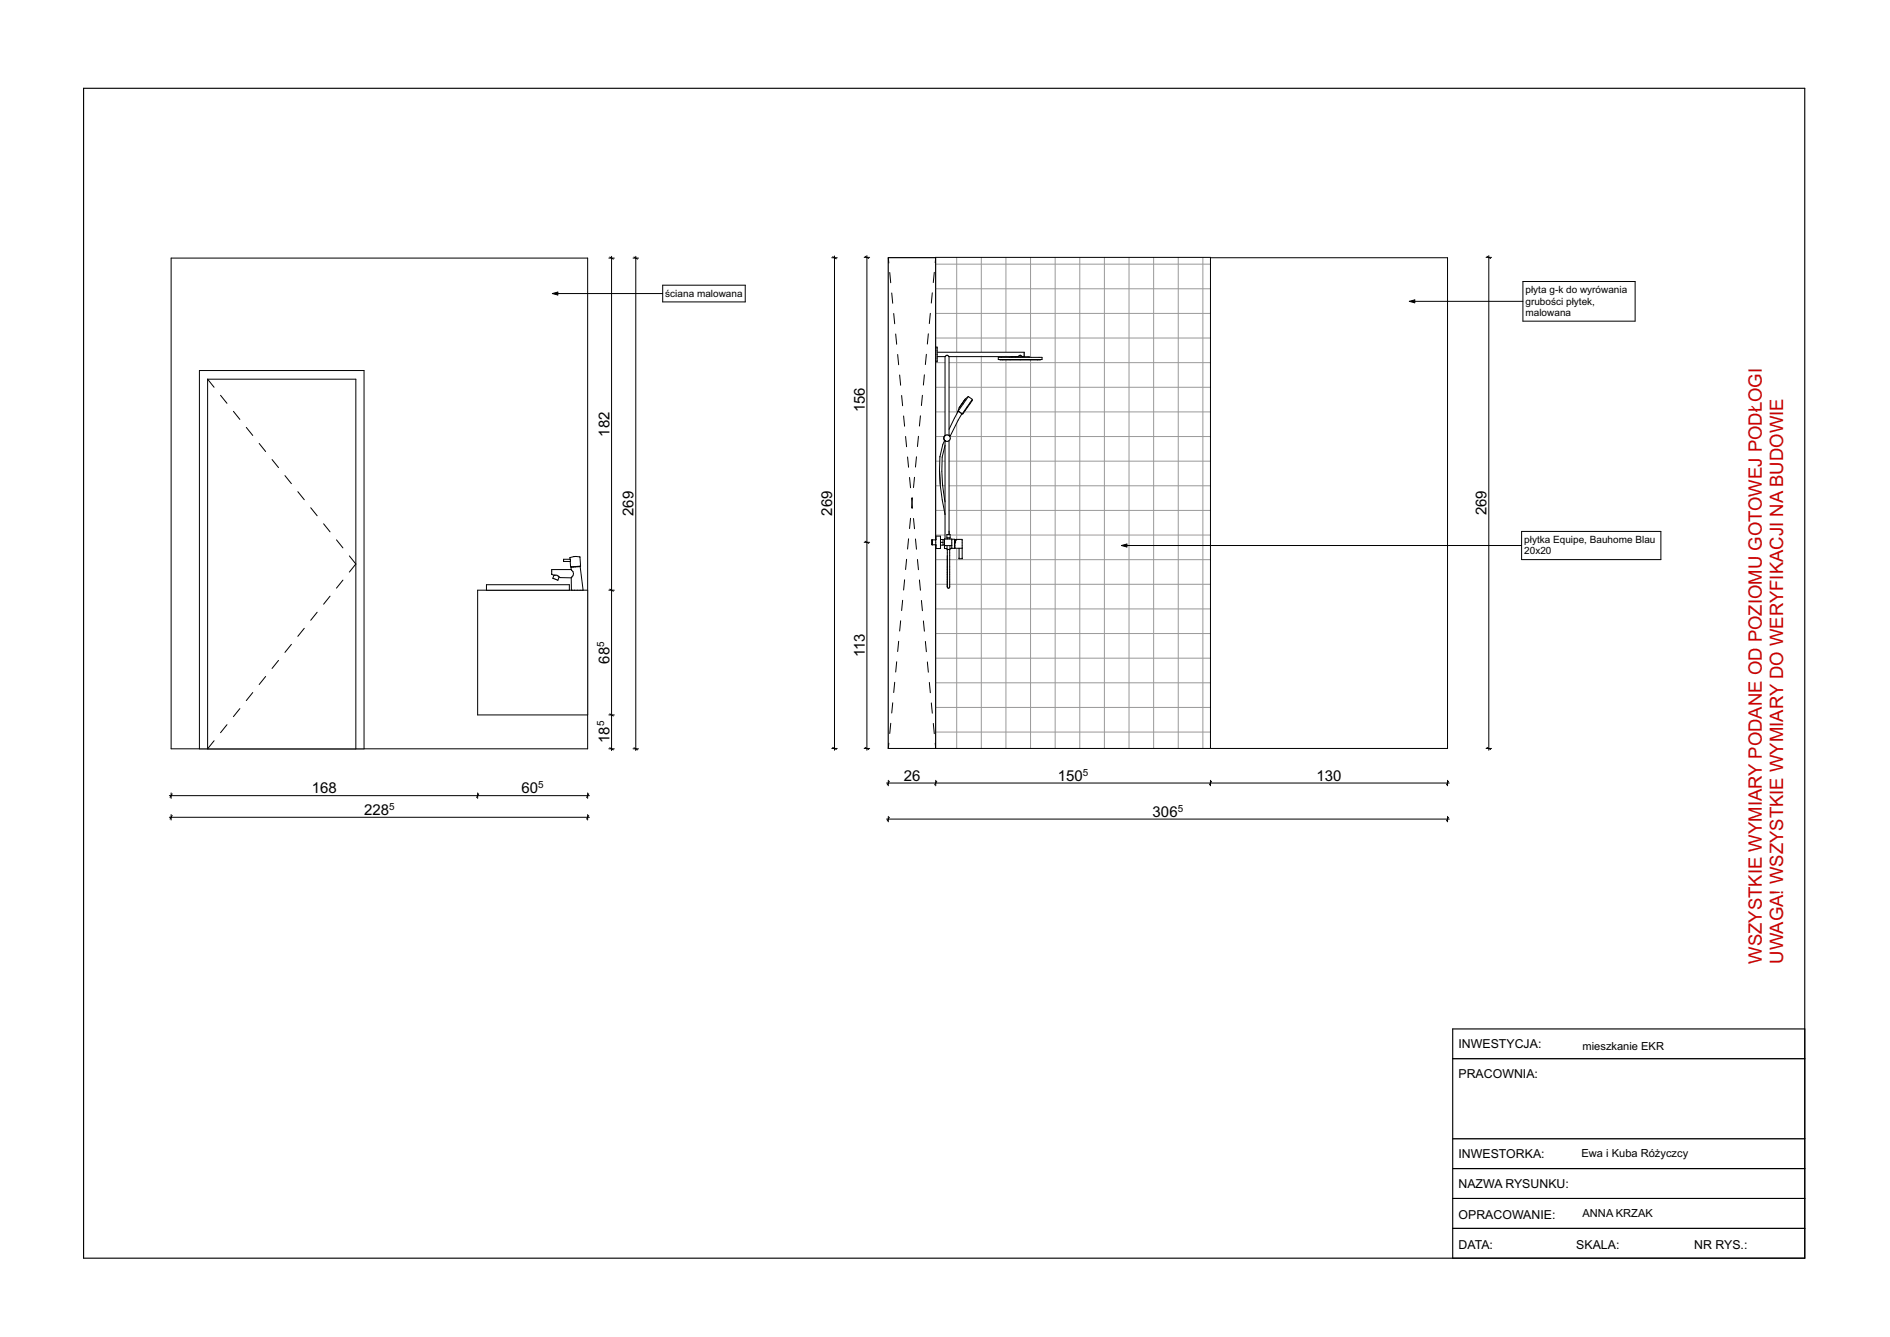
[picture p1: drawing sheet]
<svg xmlns="http://www.w3.org/2000/svg" width="420mm" height="297mm" viewBox="0 0 420 297" stroke-linecap="round" stroke-linejoin="round" font-family="sans-serif">
<path d="M322.8 272.9h78.3v6.6h-78.3z" fill="none" stroke="#000" stroke-width=".25"/>
<path d="M322.8 266.2h78.3v6.7h-78.3z" fill-rule="evenodd" fill="#fff"/>
<path d="M322.8 266.2h78.3v6.7h-78.3z" fill="none" stroke="#000" stroke-width=".25"/>
<path d="M322.8 259.6h78.3v6.6h-78.3z" fill-rule="evenodd" fill="#fff"/>
<path d="M322.8 259.6h78.3v6.6h-78.3z" fill="none" stroke="#000" stroke-width=".25"/>
<path d="M322.8 252.9h78.3v6.7h-78.3z" fill-rule="evenodd" fill="#fff"/>
<path d="M322.8 252.9h78.3v6.7h-78.3z" fill="none" stroke="#000" stroke-width=".25"/>
<path d="M322.8 228.6h78.3v6.6h-78.3z" fill-rule="evenodd" fill="#fff"/>
<path d="M322.8 228.6h78.3v6.6h-78.3z" fill="none" stroke="#000" stroke-width=".25"/>
<path d="M322.8 235.2h78.3v17.7h-78.3z" fill-rule="evenodd" fill="#fff"/>
<path d="M18.6 19.6h382.5v259.9h-382.5zM401.1 235.2h-78.3v17.7h78.3" fill="none" stroke="#000" stroke-width=".25"/>
<!-- layer: f_funkcja -->
<path d="M38 57.3h92.6v109h-92.6z" fill-rule="evenodd" fill="#fff"/>
<path d="M38 57.3h92.6v109h-92.6z" fill="none" stroke="#000" stroke-width=".22"/>
<path d="M44.3 82.3h36.6v84h-36.6z" fill-rule="evenodd" fill="#fff"/>
<path d="M44.3 82.3h36.6v84h-36.6z" fill="none" stroke="#000" stroke-width=".22"/>
<path d="M46.1 84.2h33v82.1h-33z" fill-rule="evenodd" fill="#fff"/>
<path d="M46.1 84.2h33v82.1h-33z" fill="none" stroke="#000" stroke-width=".22"/>
<path d="M197.4 57.3h124.3v109h-124.3z" fill-rule="evenodd" fill="#fff"/>
<path d="M197.4 57.3h124.3v109h-124.3z" fill="none" stroke="#000" stroke-width=".22"/>
<path d="M197.4 57.3h10.5v109h-10.5z" fill-rule="evenodd" fill="#fff"/>
<path d="M197.4 57.3h10.5v109h-10.5z" fill="none" stroke="#000" stroke-width=".22"/>
<path d="M106.1 131.1h24.5v27.7h-24.5z" fill-rule="evenodd" fill="#fff"/>
<path d="M106.1 131.1h24.5v27.7h-24.5z" fill="none" stroke="#000" stroke-width=".22"/>
<path d="M108.1 129.9h18.4v1.2h-18.4z" fill-rule="evenodd" fill="#fff"/>
<path d="M108.1 129.9h18.4v1.2h-18.4z" fill="none" stroke="#000" stroke-width=".22"/>
<g fill="#fff">
<path d="M122.6 127.4h1.9z"/>
<path d="M122.6 127.5l1.9 .4z"/>
<path d="M122.6 127.5l1.9-.1v.5z"/>
<path d="M122.6 127.6l.6 .2z"/>
<path d="M124.1 128l.4 .2z"/>
<path d="M122.6 126.5h4.3l.1 .1h-4.4z" fill-rule="evenodd"/>
<path d="M122.6 126.6h1.9v.4h-1.9z" fill-rule="evenodd"/>
<path d="M122.6 127h1.9v.4h-1.9z" fill-rule="evenodd"/>
<path d="M122.6 127.6l.7 .2z" fill-rule="evenodd"/>
<path d="M127.1 128.1l.1 3h-.2l-.1-2.7z" fill-rule="evenodd"/>
<path d="M127 126h.4l.2 5.1h-.4l-.1-3a.86 .86 0 0 0 0-1.4z" fill-rule="evenodd"/>
<path d="M127.4 126l.5-.1 .4 5.2h-.7z" fill-rule="evenodd"/>
<path d="M127.9 125.9h.5l.5 5.2h-.6z" fill-rule="evenodd"/>
<path d="M128.4 125.9h.4l.6 5.2h-.5z" fill-rule="evenodd"/>
<path d="M128.8 125.9h.1l.7 5.2h-.2z" fill-rule="evenodd"/>
<path d="M126.9 126h.1l.1 .7z" fill-rule="evenodd"/>
<path d="M124.5 126.6h2.5l.3 .4h-2.8z" fill-rule="evenodd"/>
<path d="M124.5 127h2.8l.1 .4h-2.9z" fill-rule="evenodd"/>
<path d="M122.6 127.6l1.9 .3v.3l-.7-.4z" fill-rule="evenodd"/>
<path d="M123.1 127.8l-.2 .7z" fill-rule="evenodd"/>
<path d="M123.2 127.8h.2l-.3 .8-.2-.1z" fill-rule="evenodd"/>
<path d="M124.5 128.2h2.6l-.2 .2-2.4-.1z" fill-rule="evenodd"/>
<path d="M124.5 127.9h2.8l-.2 .3h-2.6z" fill-rule="evenodd"/>
<path d="M127.1 125.9h.3z" fill-rule="evenodd"/>
<path d="M124.5 127.4h2.9l-.1 .5h-2.8z" fill-rule="evenodd"/>
<path d="M127.4 125.9h.5z" fill-rule="evenodd"/>
<path d="M127.9 125.8l.5 .1z" fill-rule="evenodd"/>
<path d="M128.4 125.8l.4 .1z" fill-rule="evenodd"/>
<path d="M128.7 125.8l.2 .1z" fill-rule="evenodd"/>
<path d="M126.7 123.9h.1l.1 2h-.1z" fill-rule="evenodd"/>
<path d="M126.8 123.9h.4l.2 2h-.5z" fill-rule="evenodd"/>
<path d="M127.2 123.9l.6-.1 .1 2-.5 .1z" fill-rule="evenodd"/>
<path d="M127.8 123.8h.5l.2 2h-.6z" fill-rule="evenodd"/>
<path d="M128.3 123.8h.4l.2 2h-.4z" fill-rule="evenodd"/>
<path d="M128.7 123.8h.2l.1 2h-.1z" fill-rule="evenodd"/>
<path d="M127 125.9h.1l-.2 .1z" fill-rule="evenodd"/>
<path d="M124 127.9l.2 .2-.3 .8-.2-.1z" fill-rule="evenodd"/>
<path d="M123.8 127.8l.2 .1-.3 .9-.3-.1z" fill-rule="evenodd"/>
<path d="M123.4 127.8h.4l-.4 .9-.3-.1z" fill-rule="evenodd"/>
<path d="M124.2 128.1l.3 .2z" fill-rule="evenodd"/>
<path d="M125.2 124.2l1.5 .1z" fill-rule="evenodd"/>
<path d="M126.7 123.9h.1z" fill-rule="evenodd"/>
<path d="M125.2 124.7h1.5z" fill-rule="evenodd"/>
<path d="M125.2 124.6h1.6z" fill-rule="evenodd"/>
<path d="M125.2 124.5h1.6v.1h-1.6z" fill-rule="evenodd"/>
<path d="M125.2 124.4h1.5l.1 .1h-1.6z" fill-rule="evenodd"/>
<path d="M125.2 124.3l1.5 .1z" fill-rule="evenodd"/>
<path d="M126.8 123.9l.4-.1z" fill-rule="evenodd"/>
<path d="M127.2 123.8h.6z" fill-rule="evenodd"/>
<path d="M127.8 123.8h.5z" fill-rule="evenodd"/>
<path d="M128.3 123.8h.4z" fill-rule="evenodd"/>
<path d="M128.7 123.7l.2 .1z" fill-rule="evenodd"/>
<path d="M124.2 128.1l-.2 .8z" fill-rule="evenodd"/>
<path d="M126.7 123.9l.1-.1z" fill-rule="evenodd"/>
<path d="M126.8 123.8h.4z" fill-rule="evenodd"/>
<path d="M127.2 123.8h.6z" fill-rule="evenodd"/>
<path d="M127.8 123.8h.5z" fill-rule="evenodd"/>
<path d="M128.3 123.7h.4z" fill-rule="evenodd"/>
<path d="M128.7 123.7h.2z" fill-rule="evenodd"/>
<path d="M126.7 123.8l.9-.2z" fill-rule="evenodd"/>
<path d="M126.8 123.8l.8-.2z" fill-rule="evenodd"/>
<path d="M127.2 123.8l.6-.2v.2z" fill-rule="evenodd"/>
<path d="M127.8 123.6l.5 .1-.5 .1z" fill-rule="evenodd"/>
<path d="M127.9 123.6l.8 .1z" fill-rule="evenodd"/>
<path d="M128 123.6l.8 .1z" fill-rule="evenodd"/>
</g>
<g fill="none" stroke="#000" stroke-width=".22">
<path d="M197.4 57.3l.1 1.1M207.9 57.2l-.1 1.2M197.7 60.5l.2 2.3M198.2 65.1l.2 2.3M198.6 69.6l.2 2.3M199 74.2l.3 2.3M199.5 78.7l.2 2.3M205.9 78.7l-.3 2.3M206.3 74.2l-.2 2.2M206.7 69.6l-.2 2.3M207.2 65l-.2 2.3M207.6 60.5l-.2 2.3"/>
<path d="M46.1 84.2l1.5 1.8M49 87.8l1.4 1.8M51.9 91.4l1.4 1.8M54.7 94.9l1.5 1.8M57.6 98.5l1.4 1.8M199.9 83.3l.2 2.3M200.4 87.9l.2 2.2M200.8 92.4l.2 2.3M201.2 97l.3 2.2M204.1 96.9l-.2 2.3M204.5 92.4l-.2 2.2M205 87.8l-.2 2.3"/>
<path d="M205.4 83.3l-.2 2.2M60.5 102.1l1.4 1.8M63.3 105.7l1.5 1.7M66.2 109.2l1.4 1.8M69 112.8l1.5 1.8M71.9 116.4l1.4 1.7M74.8 119.9l1.4 1.8M201.7 101.5l.2 2.3M201.9 119.7l-.2 2.3M202.1 106.1l.2 2.2M202.3 115.1l-.2 2.3M202.6 110.6l.2 2.3"/>
<path d="M202.8 110.6l-.2 2.3M203 115.2l.2 2.3M203.2 106l-.2 2.3M203.4 119.7l.3 2.3M203.7 101.5l-.3 2.3M67.6 139.6l-1.4 1.8M70.5 136l-1.5 1.8M73.3 132.4l-1.4 1.8M76.2 128.9l-1.4 1.7M77.6 123.5l1.5 1.8-1.5 1.8M123.1 127.8h.1a.93 .93 0 0 1 1 .4M123.1 127.8l-.3 .7 1.2 .4 .2-.7"/>
<path d="M124.2 128.2l2.7 .2M126.7 124.2v-.4l1.3-.2 .8 .1 .2 2.1-2.2 .1-.1-1.2M126.7 124.2v.5M126.7 124.2h-1.5v.5h1.5M126.9 126v.5M126.9 126.5h-4.3v1.1l.5 .2M126.9 126.5a1.07 1.07 0 0 1 0 1.9M127 125.9l-.1 .1M128.8 125.8l.1 .1M128.9 125.9l.7 5.2h-2.6l-.1-2.7M128.9 125.9l-2 .1M200.1 137.9l-.2 2.3"/>
<path d="M200.6 133.3l-.2 2.3M201 128.8l-.2 2.3M201.5 124.2l-.3 2.3M203.9 124.3l.2 2.3M204.3 128.8l.2 2.3M204.8 133.4l.2 2.3M205.2 137.9l.2 2.3M53.3 157.4l-1.4 1.8M56.2 153.8l-1.5 1.8M59 150.3l-1.4 1.8M61.9 146.7l-1.4 1.8M64.8 143.1l-1.5 1.8"/>
<path d="M198.4 156.1l-.2 2.3M198.8 151.6l-.2 2.2M199.3 147l-.3 2.3M199.7 142.5l-.2 2.2M205.6 142.5l.3 2.3M206.1 147l.2 2.3M206.5 151.6l.2 2.3M207 156.2l.2 2.2M47.6 164.5l-1.5 1.8M50.4 161l-1.4 1.8M197.5 165.1l-.1 1.2M197.9 160.7l-.2 2.2"/>
<path d="M207.4 160.7l.2 2.3M207.8 165.1l.1 1.2"/>
</g>
<!-- layer: e_elektryka_oprawy -->
<g fill="none" stroke="#000" stroke-width=".22">
<path d="M135.3 57.3h1.2M135.5 57.1l.8 .5M135.9 56.9v109.8M140.7 57.3h1.2M140.9 57.1l.8 .5M141.3 56.9v109.8M184.8 57.3h1.3M185 57l.8 .5M185.4 56.9v109.8M192 57.2h1.3M192.2 56.9l.8 .5M192.6 56.8v109.9"/>
<path d="M330.2 57.2h1.3M330.4 56.9l.8 .5M330.8 56.8v109.9M135.3 131.1h1.2M135.5 130.9l.8 .4M192 120.5h1.3M192.2 120.2l.8 .5M135.3 158.8h1.2M135.5 158.6l.8 .4M37.6 176.7h93.4M38 176.1v1.3M38.3 176.3l-.5 .9"/>
<path d="M106.1 176.1v1.3M106.4 176.3l-.5 .9M130.6 176.1v1.3M130.8 176.3l-.4 .9M135.3 166.3h1.2M135.5 166.1l.8 .5M140.7 166.3h1.2M140.9 166.1l.8 .5M184.8 166.3h1.3M185 166l.8 .5M192 166.3h1.3M192.2 166l.8 .5"/>
<path d="M197 173.9h125.1M197.4 173.3v1.3M197.6 173.5l-.4 .8M207.9 173.3v1.3M208.2 173.5l-.5 .8M269 173.3v1.3M269.2 173.5l-.4 .8M321.7 173.3v1.3M321.9 173.5l-.5 .8M330.2 166.3h1.3M330.4 166l.8 .5M37.6 181.6h93.4"/>
<path d="M38 180.9v1.3M38.3 181.1l-.5 .9M130.6 180.9v1.3M130.8 181.1l-.4 .9M197 182h125.1M197.4 181.3v1.3M197.6 181.5l-.4 .9M321.7 181.3v1.3M321.9 181.5l-.5 .9"/>
</g>
<!-- layer: e_elektryka_opisy -->
<path d="M122.7 65.2l1.3-.3v.6zM124 65.2h23.3M147.3 63.4h18.3v3.7h-18.3zM313.2 66.9l1.2-.3v.7zM314.4 66.9h24M338.4 62.5h25v8.8h-25z" fill="none" stroke="#000" stroke-width=".22"/>
<path d="M122.7 65.2l1.3-.3v.6zM313.2 66.9l1.2-.3v.7z" fill="#000"/>
<!-- layer: f_funkcja -->
<path d="M207.9 57.2h61.1v109.1h-61.1z" fill-rule="evenodd" fill="#fff"/>
<g fill="none" stroke="#999" stroke-width=".22">
<path d="M207.9 58.7h61.1M212.6 57.2v109.1M218.1 57.2v109.1M223.5 57.2v109.1M229 57.2v109.1M234.5 57.2v109.1M240 57.2v109.1M245.4 57.2v109.1M250.9 57.2v109.1M256.4 57.2v109.1M261.8 57.2v109.1M267.3 57.2v109.1"/>
<path d="M207.9 75.1h61.1M207.9 69.6h61.1M207.9 64.1h61.1M207.9 97h61.1M207.9 91.5h61.1M207.9 86h61.1M207.9 80.6h61.1M207.9 118.9h61.1M207.9 113.4h61.1M207.9 107.9h61.1M207.9 102.4h61.1M207.9 135.3h61.1"/>
<path d="M207.9 129.8h61.1M207.9 124.3h61.1M207.9 157.1h61.1M207.9 151.7h61.1M207.9 146.2h61.1M207.9 140.7h61.1M207.9 162.6h61.1"/>
</g>
<path d="M207.9 57.2h61.1v109.1h-61.1z" fill="none" stroke="#000" stroke-width=".22"/>
<g fill="#fff">
<path d="M211.5 121.7v.1z"/>
<path d="M210.5 123.5v2.4z"/>
<path d="M210.9 118.2v.6z"/>
<path d="M210 114.2v.1z"/>
<path d="M209.4 111l.6 3.2z"/>
<path d="M209.5 111.1l.5 2.9z"/>
<path d="M209.7 111.1l.3 2.2z"/>
<path d="M209.8 111l.2 1.4z"/>
<path d="M209.9 111l.1 .8z"/>
<path d="M209.9 110.9l.1 .6z"/>
<path d="M209 107.9l.4 3.2z"/>
<path d="M209 107.9l.4 3.1z"/>
<path d="M209.1 107.9l.4 3.2z"/>
<path d="M209 107.9h.1l.3 3.2z"/>
<path d="M209.3 107.9l.4 3.2h-.2z"/>
<path d="M209.1 107.9h.2l.2 3.2z"/>
<path d="M209.4 107.9l.4 3.1-.1 .1z"/>
<path d="M209.3 107.9h.1l.3 3.2z"/>
<path d="M209.5 107.8l.3 3.2z"/>
<path d="M209.4 107.9l.4 3.1z"/>
<path d="M209.5 107.8l.4 3.2z"/>
<path d="M208.8 104.7l.1 2.9z"/>
<path d="M208.9 104.7l.1 3.2z"/>
<path d="M208.8 104.7l.2 3.2z"/>
<path d="M209 104.7l.1 3.2h-.1z"/>
<path d="M208.9 104.7h.1v3.2z"/>
<path d="M209.2 104.7l.1 3.2h-.2z"/>
<path d="M209 104.7h.2l-.1 3.2z"/>
<path d="M209.3 104.7l.1 3.2h-.1z"/>
<path d="M209.2 104.7l.1 3.2z"/>
<path d="M209.3 104.7l.1 3.2z"/>
<path d="M209.4 107.5l.1 .3z"/>
<path d="M208.9 101.5l-.1 3.2z"/>
<path d="M208.9 101.5v3.2z"/>
<path d="M209 101.5v3.2h-.1z"/>
<path d="M208.9 101.5h.1l-.1 3.2z"/>
<path d="M209.2 101.5v3.2h-.2z"/>
<path d="M209 101.5h.2l-.2 3.2z"/>
<path d="M209.3 101.6l-.1 3.1z"/>
<path d="M209.2 101.5l.1 .1-.1 3.1z"/>
<path d="M209.4 101.5l-.1 3.2z"/>
<path d="M209.3 101.6v3.1z"/>
<path d="M209.5 98.7l-.6 2.8z"/>
<path d="M209.6 98.8l-.6 2.7h-.1z"/>
<path d="M209.7 98.8l-.5 2.7h-.2z"/>
<path d="M209.6 98.8h.1l-.7 2.7z"/>
<path d="M209.9 98.8l-.6 2.8-.1-.1z"/>
<path d="M209.7 98.8h.2l-.7 2.7z"/>
<path d="M210 98.9l-.7 2.7z"/>
<path d="M209.9 98.8l-.6 2.8z"/>
<path d="M209.9 97.8l-.4 .9z"/>
<path d="M210 98l-.4 .8z"/>
<path d="M210 98.3l-.3 .5z"/>
<path d="M210 98.6l-.1 .2z"/>
<path d="M212.8 91.5l-.7 1.4z"/>
<path d="M212.9 91.4l-.1 .1z"/>
<path d="M213 91.4l-.1 .1z"/>
<path d="M213.1 91.4l-.1 .2z"/>
<path d="M213.2 91.5l-.1 .2z"/>
<path d="M213.5 91.7l-.1 .2z"/>
<path d="M213.6 91.8v.1z"/>
<path d="M212.9 91.5l.1 .1-.9 1.3z"/>
<path d="M213 91.6l.1 .1-.9 1.3z"/>
<path d="M213.1 91.7l.3 .2-1 1.1z"/>
<path d="M213.4 91.9h.2l-.9 1.3z"/>
<path d="M213.6 91.9l.1 .1-.9 1.2z"/>
<path d="M213.7 92l-.8 1.3z"/>
<path d="M212.1 92.9l-1.2 2.4z"/>
<path d="M212.9 91.5l-.8 1.4z"/>
<path d="M213 91.6l-.9 1.3z"/>
<path d="M213.1 91.7l-.7 1.3h-.2z"/>
<path d="M213.4 91.9l-.7 1.3-.3-.2z"/>
<path d="M213.6 91.9l-.8 1.3h-.1z"/>
<path d="M213.7 92l-.9 1.2z"/>
<path d="M212.9 93.3l-1.7 3.5z"/>
<path d="M212.7 93.2h.1l-1.9 3.5z"/>
<path d="M212.8 93.2l-1.7 3.5z"/>
<path d="M212.9 93.3l-1.8 3.4z"/>
<path d="M212.1 92.9l-1.2 2.6z"/>
<path d="M212.2 93l-1.3 2.7z"/>
<path d="M212.4 93l-1.5 3v-.2z"/>
<path d="M212.8 93.2l-1.7 3.5h-.2z"/>
<path d="M207.9 119.1v2.7z" fill-rule="evenodd"/>
<path d="M207.9 119.1h1.1v.2h-1.1z" fill-rule="evenodd"/>
<path d="M207.9 119.3h1.1v.5h-1.1z" fill-rule="evenodd"/>
<path d="M207.9 119.8h1.1v.7h-1.1z" fill-rule="evenodd"/>
<path d="M207.9 120.5h1.1v.7h-1.1z" fill-rule="evenodd"/>
<path d="M207.9 121.2h1.1v.5h-1.1z" fill-rule="evenodd"/>
<path d="M207.9 121.7h1.1v.1h-1.1z" fill-rule="evenodd"/>
<path d="M209 119.8h.6v.7h-.6z" fill-rule="evenodd"/>
<path d="M209 120.5h.6v.6h-.6z" fill-rule="evenodd"/>
<path d="M209.6 120.2v.6z" fill-rule="evenodd"/>
<path d="M209.6 119.9l.3 .1z" fill-rule="evenodd"/>
<path d="M209.6 120h.3v.2h-.3z" fill-rule="evenodd"/>
<path d="M209.6 120.2h.3v.3h-.3z" fill-rule="evenodd"/>
<path d="M209.6 120.5h.3v.3h-.3z" fill-rule="evenodd"/>
<path d="M209.6 120.8h.3v.2h-.3z" fill-rule="evenodd"/>
<path d="M209.6 121h.3z" fill-rule="evenodd"/>
<path d="M207.9 121v.8z" fill-rule="evenodd"/>
<path d="M207.9 119.1v.8z" fill-rule="evenodd"/>
<path d="M207.9 121v.2z" fill-rule="evenodd"/>
<path d="M207.9 119.8v.1z" fill-rule="evenodd"/>
<path d="M207.9 119.3v.5z" fill-rule="evenodd"/>
<path d="M207.9 119.1v.2z" fill-rule="evenodd"/>
<path d="M207.9 121.7v.1z" fill-rule="evenodd"/>
<path d="M207.9 121.2v.5z" fill-rule="evenodd"/>
<path d="M209.9 119.7l1.6 .1z" fill-rule="evenodd"/>
<path d="M209.9 119.8h1.6v.3h-1.6z" fill-rule="evenodd"/>
<path d="M209.9 120.1h1.6v.4h-1.6z" fill-rule="evenodd"/>
<path d="M209.9 120.5h1.6v.3h-1.6z" fill-rule="evenodd"/>
<path d="M209.9 120.8h1.6v.3h-1.6z" fill-rule="evenodd"/>
<path d="M209.9 121.1l1.6 .1z" fill-rule="evenodd"/>
<path d="M209.9 121.2h.6v.5h-.6z" fill-rule="evenodd"/>
<path d="M211.1 121.2h.4v.5h-.4z" fill-rule="evenodd"/>
<path d="M209.9 121.7h.6v.1h-.6z" fill-rule="evenodd"/>
<path d="M211.1 121.7h.4v.1h-.4z" fill-rule="evenodd"/>
<path d="M209.9 120.8v1z" fill-rule="evenodd"/>
<path d="M209.9 119.7v.5z" fill-rule="evenodd"/>
<path d="M211.5 119.8h.6v.1h-.6z" fill-rule="evenodd"/>
<path d="M211.5 119.9h.6v.4h-.6z" fill-rule="evenodd"/>
<path d="M211.5 120.3h.6v.5h-.6z" fill-rule="evenodd"/>
<path d="M211.5 120.8h.6v.5h-.6z" fill-rule="evenodd"/>
<path d="M211.5 121.3h.6v.4h-.6z" fill-rule="evenodd"/>
<path d="M211.5 121.7h.6v.1h-.6z" fill-rule="evenodd"/>
<path d="M212.1 119.8h.4l-.1 .2h-.3z" fill-rule="evenodd"/>
<path d="M212.1 120h.3l-.1 .3h-.2z" fill-rule="evenodd"/>
<path d="M212.1 120.3h.2l-.1 .5z" fill-rule="evenodd"/>
<path d="M212.1 121.6l.1 .1z" fill-rule="evenodd"/>
<path d="M212.1 121.3l.1 .3z" fill-rule="evenodd"/>
<path d="M212.1 120.8l.1 .5z" fill-rule="evenodd"/>
<path d="M212.2 121.6v.2z" fill-rule="evenodd"/>
<path d="M212.3 120.6h.8v.5h-.9z" fill-rule="evenodd"/>
<path d="M212.4 120.1h.7v.5h-.8z" fill-rule="evenodd"/>
<path d="M212.5 119.8h.6v.3h-.7z" fill-rule="evenodd"/>
<path d="M212.2 121.1h.9v.5h-.9z" fill-rule="evenodd"/>
<path d="M212.2 121.6h.9v.2h-.9z" fill-rule="evenodd"/>
<path d="M213.1 119.8h.7v.3h-.7z" fill-rule="evenodd"/>
<path d="M213.1 120.1h.7v.5h-.7z" fill-rule="evenodd"/>
<path d="M213.1 120.6h.7v.5h-.7z" fill-rule="evenodd"/>
<path d="M213.1 121.1h.7v.5h-.7z" fill-rule="evenodd"/>
<path d="M213.1 121.6h.7v.2h-.7z" fill-rule="evenodd"/>
<path d="M213.1 121.8h.7v2.2h-.7z" fill-rule="evenodd"/>
<path d="M213.1 124h.7z" fill-rule="evenodd"/>
<path d="M213.1 124l.7 .1z" fill-rule="evenodd"/>
<path d="M213.1 124.1h.7z" fill-rule="evenodd"/>
<path d="M211 122.1v3.8z" fill-rule="evenodd"/>
<path d="M210.9 122.1v3.9z" fill-rule="evenodd"/>
<path d="M210.8 122.1h.1v3.9h-.1z" fill-rule="evenodd"/>
<path d="M210.6 122.1h.2v3.9h-.2z" fill-rule="evenodd"/>
<path d="M210.5 122.1l.1 3.9z" fill-rule="evenodd"/>
<path d="M210.5 122.1v3.8z" fill-rule="evenodd"/>
<path d="M211 125.9v.6z" fill-rule="evenodd"/>
<path d="M210.9 126v.6z" fill-rule="evenodd"/>
<path d="M210.8 126h.1v.6h-.1z" fill-rule="evenodd"/>
<path d="M210.6 126h.2v.6h-.2z" fill-rule="evenodd"/>
<path d="M210.5 125.9l.1 .7z" fill-rule="evenodd"/>
<path d="M210.5 125.9v.6z" fill-rule="evenodd"/>
<path d="M211 126.5v.6z" fill-rule="evenodd"/>
<path d="M210.9 126.6v.6z" fill-rule="evenodd"/>
<path d="M210.8 126.6h.1v.6h-.1z" fill-rule="evenodd"/>
<path d="M210.6 126.6h.2v.6h-.2z" fill-rule="evenodd"/>
<path d="M210.5 126.5l.1 .7z" fill-rule="evenodd"/>
<path d="M210.5 126.5v.6z" fill-rule="evenodd"/>
<path d="M211 127.1v.6z" fill-rule="evenodd"/>
<path d="M210.9 127.2v.5z" fill-rule="evenodd"/>
<path d="M210.8 127.2h.1v.5h-.1z" fill-rule="evenodd"/>
<path d="M210.6 127.2h.2v.5h-.2z" fill-rule="evenodd"/>
<path d="M210.5 127.1l.1 .6z" fill-rule="evenodd"/>
<path d="M210.5 127.1v.6z" fill-rule="evenodd"/>
<path d="M211 127.6v.6z" fill-rule="evenodd"/>
<path d="M210.9 127.7v.6z" fill-rule="evenodd"/>
<path d="M210.8 127.7h.1v.6h-.1z" fill-rule="evenodd"/>
<path d="M210.6 127.7h.2v.6h-.2z" fill-rule="evenodd"/>
<path d="M210.5 127.7l.1 .6z" fill-rule="evenodd"/>
<path d="M210.5 127.6v.6z" fill-rule="evenodd"/>
<path d="M211 128.2v.5z" fill-rule="evenodd"/>
<path d="M210.9 128.3v.5z" fill-rule="evenodd"/>
<path d="M210.8 128.3h.1v.5h-.1z" fill-rule="evenodd"/>
<path d="M210.6 128.3h.2v.5h-.2z" fill-rule="evenodd"/>
<path d="M210.5 128.2l.1 .6z" fill-rule="evenodd"/>
<path d="M210.5 128.2v.5z" fill-rule="evenodd"/>
<path d="M211 128.7v.5z" fill-rule="evenodd"/>
<path d="M210.9 128.8l.1-.1-.1 .6z" fill-rule="evenodd"/>
<path d="M210.8 128.8h.1v.5h-.1z" fill-rule="evenodd"/>
<path d="M210.6 128.8h.2v.5h-.2z" fill-rule="evenodd"/>
<path d="M210.5 128.7l.1 .6z" fill-rule="evenodd"/>
<path d="M210.5 128.7v.5z" fill-rule="evenodd"/>
<path d="M211 129.1v.5z" fill-rule="evenodd"/>
<path d="M210.9 129.3l.1-.1-.1 .5z" fill-rule="evenodd"/>
<path d="M210.8 129.3h.1v.4h-.1z" fill-rule="evenodd"/>
<path d="M210.6 129.3h.2v.4h-.2z" fill-rule="evenodd"/>
<path d="M210.5 129.2l.1 .5z" fill-rule="evenodd"/>
<path d="M210.5 129.1v.5z" fill-rule="evenodd"/>
<path d="M211 129.5v.4z" fill-rule="evenodd"/>
<path d="M210.9 129.7l.1-.1-.1 .4z" fill-rule="evenodd"/>
<path d="M210.8 129.7h.1v.3h-.1z" fill-rule="evenodd"/>
<path d="M210.6 129.7h.2v.3h-.2z" fill-rule="evenodd"/>
<path d="M210.5 129.6l.1 .4z" fill-rule="evenodd"/>
<path d="M210.5 129.5v.4z" fill-rule="evenodd"/>
<path d="M211 129.8v.4z" fill-rule="evenodd"/>
<path d="M210.9 130l.1-.1-.1 .4z" fill-rule="evenodd"/>
<path d="M210.8 130h.1v.3h-.1z" fill-rule="evenodd"/>
<path d="M210.6 130l.2 .3z" fill-rule="evenodd"/>
<path d="M210.5 129.9l.1 .4z" fill-rule="evenodd"/>
<path d="M210.5 129.8v.4z" fill-rule="evenodd"/>
<path d="M211 130.1v.3z" fill-rule="evenodd"/>
<path d="M210.9 130.3l.1-.1-.1 .3z" fill-rule="evenodd"/>
<path d="M210.8 130.3h.1v.2h-.1z" fill-rule="evenodd"/>
<path d="M210.6 130.3l.2 .2z" fill-rule="evenodd"/>
<path d="M210.5 130.2l.1 .3z" fill-rule="evenodd"/>
<path d="M210.5 130.1v.3z" fill-rule="evenodd"/>
<path d="M211 130.2v.3z" fill-rule="evenodd"/>
<path d="M210.9 130.5l.1-.1-.1 .2z" fill-rule="evenodd"/>
<path d="M210.8 130.5l.1 .1z" fill-rule="evenodd"/>
<path d="M210.6 130.5l.2 .1z" fill-rule="evenodd"/>
<path d="M210.5 130.4l.1 .2z" fill-rule="evenodd"/>
<path d="M210.5 130.2v.3z" fill-rule="evenodd"/>
<path d="M211 130.4v.1z" fill-rule="evenodd"/>
<path d="M210.9 130.6l.1-.1z" fill-rule="evenodd"/>
<path d="M210.8 130.6h.1z" fill-rule="evenodd"/>
<path d="M210.6 130.6l.2 .1z" fill-rule="evenodd"/>
<path d="M210.5 130.5l.1 .1z" fill-rule="evenodd"/>
<path d="M210.5 130.4v.1z" fill-rule="evenodd"/>
<path d="M210.5 130.2v.2z" fill-rule="evenodd"/>
<path d="M210.5 130.1v.1z" fill-rule="evenodd"/>
<path d="M210.5 129.8v.3z" fill-rule="evenodd"/>
<path d="M210.5 129.5v.3z" fill-rule="evenodd"/>
<path d="M210.5 129.1v.4z" fill-rule="evenodd"/>
<path d="M210.5 128.7v.4z" fill-rule="evenodd"/>
<path d="M210.5 128.2v.5z" fill-rule="evenodd"/>
<path d="M210.5 127.6v.6z" fill-rule="evenodd"/>
<path d="M210.5 127.1v.5z" fill-rule="evenodd"/>
<path d="M210.5 126.5v.6z" fill-rule="evenodd"/>
<path d="M210.5 125.9v.6z" fill-rule="evenodd"/>
<path d="M210.9 118v.8z" fill-rule="evenodd"/>
<path d="M210.9 118v.8z" fill-rule="evenodd"/>
<path d="M209.4 111.1l.6 3.1z" fill-rule="evenodd"/>
<path d="M209.4 111.1l.6 3z" fill-rule="evenodd"/>
<path d="M209.5 111.1h.2l.3 2.4z" fill-rule="evenodd"/>
<path d="M209.7 111.1l.1-.1 .2 1.8z" fill-rule="evenodd"/>
<path d="M209.8 111l.2 1.1z" fill-rule="evenodd"/>
<path d="M209.9 110.9l.1 .7z" fill-rule="evenodd"/>
<path d="M210 98.9l-.6 2.6z" fill-rule="evenodd"/>
<path d="M210 97.8l-.5 .9z" fill-rule="evenodd"/>
<path d="M210 97.9l-.5 .8z" fill-rule="evenodd"/>
<path d="M210 97.8l-.5 .9z" fill-rule="evenodd"/>
<path d="M210 98.2l-.3 .6h-.1z" fill-rule="evenodd"/>
<path d="M210 98.4l-.1 .4h-.2z" fill-rule="evenodd"/>
<path d="M210 98.6l-.1 .2z" fill-rule="evenodd"/>
<path d="M210.9 96.6v.2z" fill-rule="evenodd"/>
<path d="M211 96.7v.2z" fill-rule="evenodd"/>
<path d="M211.1 96.7l-.1 .2z" fill-rule="evenodd"/>
<path d="M213 91.2l.9 .6-.1 .2-.5-.4-.4-.2z" fill-rule="evenodd"/>
<path d="M212.9 91.4v.1z" fill-rule="evenodd"/>
<path d="M213 91.4v.2z" fill-rule="evenodd"/>
<path d="M213.1 91.5v.2l-.1-.1z" fill-rule="evenodd"/>
<path d="M213.1 91.7l.2-.1 .2 .1-.1 .2z" fill-rule="evenodd"/>
<path d="M213.5 91.7l.1 .2h-.2z" fill-rule="evenodd"/>
<path d="M213.6 91.8l.1 .2z" fill-rule="evenodd"/>
<path d="M213.4 90.6l.9 .6-.4 .6-.9-.6z" fill-rule="evenodd"/>
<path d="M213 91.2l-.1 .2z" fill-rule="evenodd"/>
<path d="M214 91.7v.2z" fill-rule="evenodd"/>
<path d="M214 89.8l.9 .6-.6 .8-.9-.6z" fill-rule="evenodd"/>
<path d="M213.4 90.6l-.4 .6z" fill-rule="evenodd"/>
<path d="M213 91.2l-.1 .2z" fill-rule="evenodd"/>
<path d="M214.4 91.1l.1 .1-.4 .5h-.1z" fill-rule="evenodd"/>
<path d="M214.6 88.9l.9 .6-.6 .9-.9-.6z" fill-rule="evenodd"/>
<path d="M214 89.7l-.6 .9z" fill-rule="evenodd"/>
<path d="M213.4 90.6l-.4 .6z" fill-rule="evenodd"/>
<path d="M213.2 90.5l-.3 .9z" fill-rule="evenodd"/>
<path d="M214.5 88.6l-1.4 2z" fill-rule="evenodd"/>
<path d="M216 88.9l-.1 .3z" fill-rule="evenodd"/>
<path d="M215.8 89.1l.1 .1-.4 .5-.1-.1z" fill-rule="evenodd"/>
<path d="M215.4 89.6l.1 .1-.5 .7h-.1z" fill-rule="evenodd"/>
<path d="M214.9 90.4h.1l-.5 .8-.1-.1z" fill-rule="evenodd"/>
<path d="M212.1 92.9l-1.2 2.5z" fill-rule="evenodd"/>
<path d="M212.1 92.9l-1.2 2.6z" fill-rule="evenodd"/>
<path d="M212.2 93h.2l-1.5 2.8z" fill-rule="evenodd"/>
<path d="M212.4 93l.3 .2-1.8 2.9z" fill-rule="evenodd"/>
<path d="M215 88.3l.9 .6-.4 .6-.9-.6z" fill-rule="evenodd"/>
<path d="M214.6 88.9l-.6 .9z" fill-rule="evenodd"/>
<path d="M214 89.7l-.6 .9z" fill-rule="evenodd"/>
<path d="M213.5 90.1l-.1 .5-.4 .6z" fill-rule="evenodd"/>
<path d="M213.8 89.6l.2 .1-.6 .9 .1-.5z" fill-rule="evenodd"/>
<path d="M214.2 89.1l.4-.2-.6 .8-.2-.1z" fill-rule="evenodd"/>
<path d="M214.4 88.7l.6-.4-.4 .6-.4 .2z" fill-rule="evenodd"/>
<path d="M214.5 88.6l.7-.5-.8 .6z" fill-rule="evenodd"/>
<path d="M212.7 93.2l-1.8 3.4v-.5z" fill-rule="evenodd"/>
<path d="M215.2 88.1l.9 .6-.2 .2-.9-.6z" fill-rule="evenodd"/>
<path d="M215 88.3l-.4 .6z" fill-rule="evenodd"/>
<path d="M214.6 88.9l-.6 .8z" fill-rule="evenodd"/>
<path d="M215 88.3l-.4 .6z" fill-rule="evenodd"/>
<path d="M215.2 88.1l-.2 .2z" fill-rule="evenodd"/>
<path d="M215.2 88.1l-.2 .2z" fill-rule="evenodd"/>
<path d="M209.8 97.7l.3 .3z" fill-rule="evenodd"/>
<path d="M210 96.8l.1-.1-.3 .3z" fill-rule="evenodd"/>
<path d="M209.7 97.3l.1 .4z" fill-rule="evenodd"/>
<path d="M209.8 97l-.1 .3z" fill-rule="evenodd"/>
<path d="M210.4 118.8l.1 .7z" fill-rule="evenodd"/>
<path d="M210.5 118.8h.1v.7h-.1z" fill-rule="evenodd"/>
<path d="M210.6 118.8h.2v.7h-.2z" fill-rule="evenodd"/>
<path d="M210.8 118.8h.2v.7h-.2z" fill-rule="evenodd"/>
<path d="M211 118.8h.1v.7h-.1z" fill-rule="evenodd"/>
<path d="M211.1 118.8v.7z" fill-rule="evenodd"/>
<path d="M210.5 119.5v.2z" fill-rule="evenodd"/>
<path d="M210.5 119.5l.1 .2z" fill-rule="evenodd"/>
<path d="M210.6 119.5h.2v.2h-.2z" fill-rule="evenodd"/>
<path d="M210.8 119.5h.1v.2h-.1z" fill-rule="evenodd"/>
<path d="M210.9 119.5l.1 .2z" fill-rule="evenodd"/>
<path d="M211 119.5l.1 .2z" fill-rule="evenodd"/>
<path d="M210.5 121.2v.9z" fill-rule="evenodd"/>
<path d="M210.5 121.2h.1v.9h-.1z" fill-rule="evenodd"/>
<path d="M210.6 121.2h.2v.9h-.2z" fill-rule="evenodd"/>
<path d="M210.8 121.2h.1v.9h-.1z" fill-rule="evenodd"/>
<path d="M210.9 121.2h.2v.9h-.2z" fill-rule="evenodd"/>
<path d="M211.1 121.2v.9z" fill-rule="evenodd"/>
<path d="M208.3 78.2l19.3 .1z" fill-rule="evenodd"/>
<path d="M208.3 78.3h19.3v.2h-19.3z" fill-rule="evenodd"/>
<path d="M208.3 78.5h19.3v.2h-19.3z" fill-rule="evenodd"/>
<path d="M208.3 78.7h19.3v.3h-19.3z" fill-rule="evenodd"/>
<path d="M208.3 79h2.1l-.3 .2h-1.8z" fill-rule="evenodd"/>
<path d="M210.5 79h16.1l-.3 .2h-15.5z" fill-rule="evenodd"/>
<path d="M226.8 79h.8v.2h-.5z" fill-rule="evenodd"/>
<path d="M208.3 79.2h1.8z" fill-rule="evenodd"/>
<path d="M210.8 79.2h15.5z" fill-rule="evenodd"/>
<path d="M227.1 79.2h.5z" fill-rule="evenodd"/>
<path d="M207.9 77.1h.4v.2h-.4z" fill-rule="evenodd"/>
<path d="M207.9 77.3h.4v.6h-.4z" fill-rule="evenodd"/>
<path d="M207.9 77.9h.4v.8h-.4z" fill-rule="evenodd"/>
<path d="M207.9 78.7h.4v.8h-.4z" fill-rule="evenodd"/>
<path d="M207.9 79.5h.4v.6h-.4z" fill-rule="evenodd"/>
<path d="M207.9 80.1h.4v.3h-.4z" fill-rule="evenodd"/>
<path d="M207.9 77.1v3.2z" fill-rule="evenodd"/>
<path d="M210.8 79.2l.1 17.6z" fill-rule="evenodd"/>
<path d="M210.8 97.9l.1 20.9z" fill-rule="evenodd"/>
<path d="M210.7 79l.1 .2v17.5h-.1z" fill-rule="evenodd"/>
<path d="M210.7 98l.1-.1v20.9h-.1z" fill-rule="evenodd"/>
<path d="M210.5 78.9l.2 .1v17.7l-.2-.1z" fill-rule="evenodd"/>
<path d="M210.5 98.1l.2-.1v20.8h-.2z" fill-rule="evenodd"/>
<path d="M210.5 119.5v.2z" fill-rule="evenodd"/>
<path d="M210.2 79l.3-.1v17.7l-.3 .1z" fill-rule="evenodd"/>
<path d="M210.2 98l.3 .1v21.6h-.3z" fill-rule="evenodd"/>
<path d="M210.1 79.2l.1-.2v17.7h-.1z" fill-rule="evenodd"/>
<path d="M210.1 97.9l.1 .1v21.7h-.1z" fill-rule="evenodd"/>
<path d="M210 97.9l.1 21.8z" fill-rule="evenodd"/>
<path d="M210 79.2v17.6z" fill-rule="evenodd"/>
<path d="M226.3 79.2l.2-.2v.3z" fill-rule="evenodd"/>
<path d="M226.9 79l.2 .3h-.2z" fill-rule="evenodd"/>
<path d="M227.1 79.2v.1z" fill-rule="evenodd"/>
<path d="M226.5 79l.2-.1v.4h-.2z" fill-rule="evenodd"/>
<path d="M226.7 78.9l.2 .1v.3h-.2z" fill-rule="evenodd"/>
<path d="M224.7 79.3l.2 .1z" fill-rule="evenodd"/>
<path d="M224.9 79.3h.8v.1h-.8z" fill-rule="evenodd"/>
<path d="M227.7 79.3h.8v.1h-.8z" fill-rule="evenodd"/>
<path d="M228.5 79.3l.2 .1z" fill-rule="evenodd"/>
<path d="M225.7 79.3h1v.1h-1z" fill-rule="evenodd"/>
<path d="M226.7 79.3h1v.1h-1z" fill-rule="evenodd"/>
<path d="M221.8 79.4h.7v.5h-.7z" fill-rule="evenodd"/>
<path d="M222.5 79.4h1.8v.5h-1.8z" fill-rule="evenodd"/>
<path d="M229.1 79.4h1.8v.5h-1.8z" fill-rule="evenodd"/>
<path d="M230.9 79.4h.7v.5h-.7z" fill-rule="evenodd"/>
<path d="M224.5 79.9h2.2z" fill-rule="evenodd"/>
<path d="M222.8 79.9h1.7z" fill-rule="evenodd"/>
<path d="M222.2 79.9h.6z" fill-rule="evenodd"/>
<path d="M230.6 79.9h.6z" fill-rule="evenodd"/>
<path d="M228.9 79.9h1.7z" fill-rule="evenodd"/>
<path d="M226.7 79.9h2.2z" fill-rule="evenodd"/>
<path d="M224.3 79.4h2.4v.5h-2.4z" fill-rule="evenodd"/>
<path d="M226.7 79.4h2.4v.5h-2.4z" fill-rule="evenodd"/>
<path d="M207.1 121h.8z" fill-rule="evenodd"/>
<path d="M207.1 121h.8z" fill-rule="evenodd"/>
<path d="M207.1 120.9l.8 .1z" fill-rule="evenodd"/>
<path d="M207.1 120.9h.8z" fill-rule="evenodd"/>
<path d="M207.1 120.8l.8 .1z" fill-rule="evenodd"/>
<path d="M207.1 120.7l.8 .1z" fill-rule="evenodd"/>
<path d="M207.1 120.7h.8z" fill-rule="evenodd"/>
<path d="M207.1 120.6l.8 .1z" fill-rule="evenodd"/>
<path d="M207.1 120.5l.8 .1z" fill-rule="evenodd"/>
<path d="M207.1 120.4l.8 .1z" fill-rule="evenodd"/>
<path d="M207.1 120.3l.8 .1z" fill-rule="evenodd"/>
<path d="M207.1 120.2l.8 .1z" fill-rule="evenodd"/>
<path d="M207.1 120.1l.8 .1z" fill-rule="evenodd"/>
<path d="M207.1 120.1h.8z" fill-rule="evenodd"/>
<path d="M207.1 120l.8 .1z" fill-rule="evenodd"/>
<path d="M207.1 120h.8z" fill-rule="evenodd"/>
<path d="M207.1 119.9l.8 .1z" fill-rule="evenodd"/>
<path d="M207.1 119.9h.8z" fill-rule="evenodd"/>
<circle cx="210.5" cy="97.3" r=".73"/>
</g>
<g fill="none" stroke="#000" stroke-width=".22">
<path d="M207.9 77.1v3.3M207.9 77.1h.4v3.3h-.4M207.9 77.1v.2M208.3 78.2h19.3v1h-.5M208.3 79.2h1.7M210 79.2a.52 .52 0 0 1 .9 0M210 79.2v17.6M210.8 79.2h.1M210.9 79.2v17.6M210.9 79.2h15.4M221.8 79.4h9.8v.5h-9.8zM222.2 79.9h9"/>
<path d="M224.7 79.4v-.1h4v.1M226.3 79.2v.1M226.3 79.2h.1M226.3 79.2a.49 .49 0 0 1 .8 0M227.1 79.2v.1M207.9 80.1v.3M209.8 97.7h.1M209.8 97.7l.3 .3M209.9 97.7l.1 .2M209.9 97.8a13.8 13.8 0 0 0-1.1 6.9l.1 2.9M210 98.9l-.6 2.6-.1 3.2 .2 3.1M210.1 98l-.1-.1v21.8"/>
<path d="M210.1 96.7h.1M210.1 98h.1M210.1 96.7l-.4 .6 .1 .4M210.1 98l.4 .1M210.5 98.1h.1M210.5 96.6h.1M210.5 96.6a.73 .73 0 0 1 .7 .7 .73 .73 0 0 1-.7 .8M210.5 96.6l-.4 .1M210.9 97.9v20.9M211.1 96.7l-.1 .2M212.9 91.4h.1M212.9 91.4l-2 4"/>
<path d="M213 91.4h-.1M213 91.4l.7 .5M213.7 92l-2.5 4.8-.3-.2M213.7 91.9v.1M213.7 92h.1M214.4 88.7l-1.2 1.8M215.2 88.1l-.7 .5-1.4 2-.2 .8M215.2 88.1l-2.3 3.3M215.2 88.1h.1M215.2 88.1l.9 .6-2.4 3.3M216 88.9l.1 .1-2.1 2.9h-.1M207.9 119.1v2.7"/>
<path d="M207.9 119.1h1.1v2.7h-1.1M207.9 119.9h-.8v1.1h.8M207.9 119.9h.1M207.9 119.1v.2M208.8 104.7a51.1 51.1 0 0 0 1.2 9.6M209 119.8h.6v1.3h-.6M209.4 107.5l.6 4M209.6 119.9h.3M210.4 118.8h.7v.7h-.7zM210.5 119.5v.2M210.9 118v.8M211.1 119.5v.2"/>
<path d="M211.5 119.8h.6v2h-1M212.1 119.8h1.7v2M212.4 120v.1M212.5 119.8l-.3 1v1h1.6M212.5 119.8h.1M207.9 121.2v.6M207.9 121h.1M209 120.5h.6M209.6 121h.3M209.9 121.2h.1M209.9 121.2v.5M209.9 121.2h1.6"/>
<path d="M210.5 121.2v.9h.6v-.9M210.5 129.8v.4M210.5 122.1v8.3l.3 .3 .2-.3v-8.3M211.5 121.2v-1.5h-1.6v2.1h.6M211.5 121.2v.6M212.1 121.7h.1M213.1 121.8v2.3h.7v-2.3"/>
</g>
<!-- layer: e_elektryka_opisy -->
<path d="M338.1 118.1h31v6.2h-31zM249.2 121.2l1.2-.3v.6zM250.4 121.2h87.7" fill="none" stroke="#000" stroke-width=".22"/>
<path d="M249.2 121.2l1.2-.3v.6z" fill="#000"/>
<g font-size="4.1" fill="#c00">
<text x="391.5" y="214.1" transform="rotate(-90 391.5 214.1)">WSZYSTKIE WYMIARY PODANE OD POZIOMU GOTOWEJ PODŁOGI</text>
<text x="396.3" y="214.1" transform="rotate(-90 396.3 214.1)">UWAGA! WSZYSTKIE WYMIARY DO WERYFIKACJI NA BUDOWIE</text>
</g>
<g font-size="3.3">
<text x="192.2" y="91.6" transform="rotate(-90 192.2 91.6)">156</text>
<text x="135.4" y="97" transform="rotate(-90 135.4 97)">182</text>
<text x="140.8" y="114.6" transform="rotate(-90 140.8 114.6)">269</text>
<text x="185" y="114.5" transform="rotate(-90 185 114.5)">269</text>
<text x="330.4" y="114.5" transform="rotate(-90 330.4 114.5)">269</text>
<text x="135.4" y="147.4" transform="rotate(-90 135.4 147.4)">68</text>
<text x="192.2" y="146" transform="rotate(-90 192.2 146)">113</text>
<text x="135.4" y="165" transform="rotate(-90 135.4 165)">18</text>
<text x="200.8" y="173.5">26</text>
<text x="235.1" y="173.5">150</text>
<text x="292.6" y="173.5">130</text>
<text x="69.3" y="176.3">168</text>
<text x="115.9" y="176.3">60</text>
<text x="80.9" y="181.1">228</text>
<text x="256.1" y="181.5">306</text>
</g>
<g font-size="2.7">
<text x="324.1" y="232.9">INWESTYCJA:</text>
<text x="324.1" y="239.4">PRACOWNIA:</text>
<text x="324.1" y="257.2">INWESTORKA:</text>
<text x="324.1" y="263.9">NAZWA RYSUNKU:</text>
<text x="324.1" y="270.7">OPRACOWANIE:</text>
<text x="324.1" y="277.5">DATA:</text>
<text x="350.3" y="277.5">SKALA:</text>
<text x="376.5" y="277.5">NR RYS.:</text>
</g>
<g font-size="2.5">
<text x="351.7" y="233.2">mieszkanie EKR</text>
<text x="351.4" y="257.1">Ewa i Kuba Różyczcy</text>
<text x="351.7" y="270.4">ANNA KRZAK</text>
</g>
<g font-size="2.2">
<text x="147.8" y="65.9">ściana malowana</text>
<text x="339" y="65.1">płyta g-k do wyrówania</text>
<text x="339" y="67.7">grubości płytek,</text>
<text x="339" y="70.2">malowana</text>
<text x="338.7" y="120.6">płytka Equipe, Bauhome Blau</text>
<text x="338.7" y="123.2">20x20</text>
<text x="134.2" y="143.7" transform="rotate(-90 134.2 143.7)">5</text>
<text x="134.2" y="161.3" transform="rotate(-90 134.2 161.3)">5</text>
<text x="240.6" y="172.3">5</text>
<text x="86.5" y="179.9">5</text>
<text x="119.6" y="175.1">5</text>
<text x="261.7" y="180.3">5</text>
</g>
</svg>
